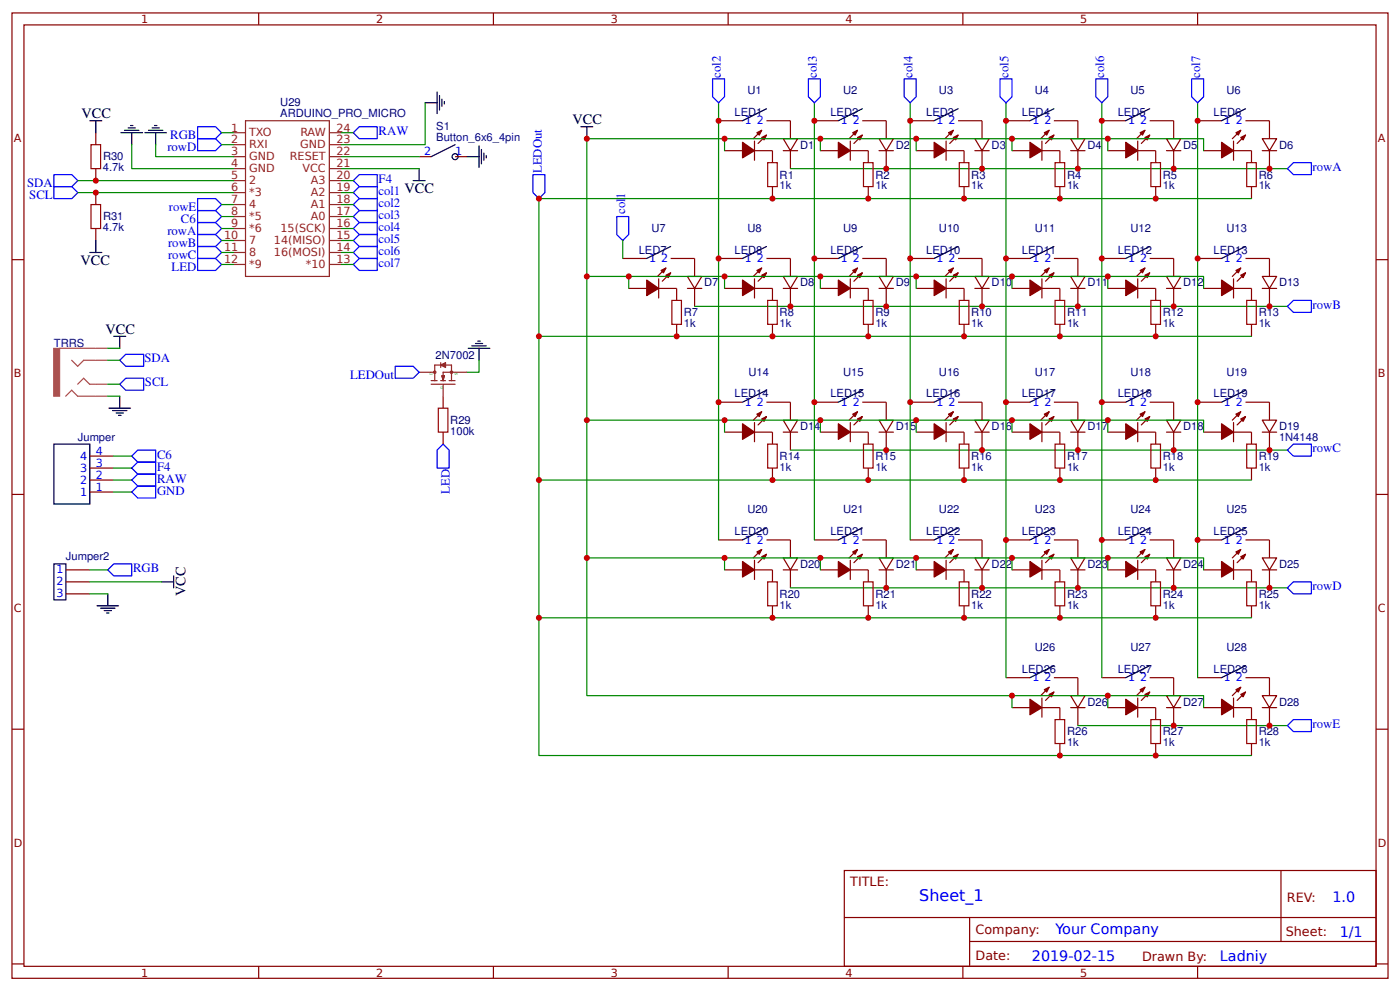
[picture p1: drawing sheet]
<svg xmlns="http://www.w3.org/2000/svg" width="309mm" height="219mm" viewBox="0 0 309 219" stroke-linecap="round" stroke-linejoin="round" font-family="sans-serif">
<g fill="none" stroke="#800" stroke-width=".26">
<path d="M2.6 2.9h304.1v213.2h-304.1zM5.3 5.5h298.7v208h-298.7zM57.1 2.9v2.6M109 2.9v2.6M160.9 2.9v2.6M212.7 2.9v2.6M264.6 2.9v2.6M21.2 29.3v2.7M21.2 37.3v2.6M92.6 34.6h2.6M100.5 34.6h2.7M158.7 26.7h5.3"/>
<path d="M160.1 33.3h3.9M166.7 33.3h4v2.6M166.7 31.2v4.2M168.3 28.8l-1.9 1.8M169.3 26.7h5.3v3.9M169.3 29.8l-1.8 1.9M173 30.6h3.2l-1.6 2.7zM173 33.3h3.2M174.6 33.3v4M179.9 26.7h5.3M181.2 33.3h4M187.9 33.3h3.9v2.6"/>
<path d="M187.9 31.2v4.2M189.4 28.8l-1.8 1.8M190.5 26.7h5.3v3.9M190.5 29.8l-1.9 1.9M194.2 30.6h3.2l-1.6 2.7zM194.2 33.3h3.2M195.8 33.3v4M201.1 26.7h5.3M202.4 33.3h4M209 33.3h4v2.6M209 31.2v4.2M210.6 28.8l-1.8 1.8"/>
<path d="M211.7 26.7h5.3v3.9M211.7 29.8l-1.9 1.9M215.4 30.6h3.1l-1.5 2.7zM215.4 33.3h3.1M217 33.3v4M222.2 26.7h5.3M223.6 33.3h3.9M230.2 33.3h4v2.6M230.2 31.2v4.2M231.8 28.8l-1.9 1.8M232.8 26.7h5.3v3.9M232.8 29.8l-1.8 1.9"/>
<path d="M236.5 30.6h3.2l-1.6 2.7zM236.5 33.3h3.2M238.1 33.3v4M243.4 26.7h5.3M244.7 33.3h4M251.4 33.3h3.9v2.6M251.4 31.2v4.2M252.9 28.8l-1.8 1.8M254 26.7h5.3v3.9M254 29.8l-1.9 1.9M257.7 30.6h3.2l-1.6 2.7zM257.7 33.3h3.2"/>
<path d="M259.3 33.3v4M264.6 26.7h5.3M265.9 33.3h4M272.5 33.3h4v2.6M272.5 31.2v4.2M274.1 28.8l-1.8 1.8M275.2 26.7h5.3v3.9M275.2 29.8l-1.9 1.9M278.9 30.6h3.1l-1.5 2.7zM278.9 33.3h3.1M280.5 33.3v4M2.6 57.4h2.7"/>
<path d="M21.2 42.5v2.7M21.2 50.5v2.6M137.6 57.1h5.3M147.1 59.2l-1.8 1.9M148.2 57.1h5.3v4M158.7 57.1h5.3M168.3 59.2l-1.9 1.9M169.3 57.1h5.3v4M170.7 41.2v2.7M179.9 57.1h5.3M189.4 59.2l-1.8 1.9M190.5 57.1h5.3v4"/>
<path d="M191.8 41.2v2.7M201.1 57.1h5.3M210.6 59.2l-1.8 1.9M211.7 57.1h5.3v4M213 41.2v2.7M222.2 57.1h5.3M231.8 59.2l-1.9 1.9M232.8 57.1h5.3v4M234.2 41.2v2.7M243.4 57.1h5.3M252.9 59.2l-1.8 1.9M254 57.1h5.3v4"/>
<path d="M255.3 41.2v2.7M264.6 57.1h5.3M274.1 59.2l-1.8 1.9M275.2 57.1h5.3v4M276.5 41.2v2.7M304 57.4h2.7M138.9 63.7h4M145.5 63.7h4v2.7M145.5 61.6v4.2M148.2 60.3l-1.9 1.8M149.5 71.6v2.7M151.9 61.1h3.1l-1.5 2.6z"/>
<path d="M151.9 63.7h3.1M153.5 63.7v4M160.1 63.7h3.9M166.7 63.7h4v2.7M166.7 61.6v4.2M169.3 60.3l-1.8 1.8M170.7 71.6v2.7M173 61.1h3.2l-1.6 2.6zM173 63.7h3.2M174.6 63.7v4M181.2 63.7h4M187.9 63.7h3.9v2.7"/>
<path d="M187.9 61.6v4.2M190.5 60.3l-1.9 1.8M191.8 71.6v2.7M194.2 61.1h3.2l-1.6 2.6zM194.2 63.7h3.2M195.8 63.7v4M202.4 63.7h4M209 63.7h4v2.7M209 61.6v4.2M211.7 60.3l-1.9 1.8M213 71.6v2.7M215.4 61.1h3.1l-1.5 2.6z"/>
<path d="M215.4 63.7h3.1M217 63.7v4M223.6 63.7h3.9M230.2 63.7h4v2.7M230.2 61.6v4.2M232.8 60.3l-1.8 1.8M234.2 71.6v2.7M236.5 61.1h3.2l-1.6 2.6zM236.5 63.7h3.2M238.1 63.7v4M244.7 63.7h4M251.4 63.7h3.9v2.7"/>
<path d="M251.4 61.6v4.2M254 60.3l-1.9 1.8M255.3 71.6v2.7M257.7 61.1h3.2l-1.6 2.6zM257.7 63.7h3.2M259.3 63.7v4M265.9 63.7h4M272.5 63.7h4v2.7M272.5 61.6v4.2M275.2 60.3l-1.9 1.8M276.5 71.6v2.7M278.9 61.1h3.1l-1.5 2.6z"/>
<path d="M278.9 63.7h3.1M280.5 63.7v4M97.9 87.5v2.7M97.9 95.5v2.6M158.7 88.8h5.3M160.1 95.5h3.9M166.7 95.5h4v2.6M166.7 93.3v4.3M168.3 91l-1.9 1.8M169.3 88.8h5.3v4M169.3 92l-1.8 1.9M173 92.8h3.2l-1.6 2.7z"/>
<path d="M173 95.5h3.2M174.6 95.5v3.9M179.9 88.8h5.3M181.2 95.5h4M187.9 95.5h3.9v2.6M187.9 93.3v4.3M189.4 91l-1.8 1.8M190.5 88.8h5.3v4M190.5 92l-1.9 1.9M194.2 92.8h3.2l-1.6 2.7zM194.2 95.5h3.2M195.8 95.5v3.9"/>
<path d="M201.1 88.8h5.3M202.4 95.5h4M209 95.5h4v2.6M209 93.3v4.3M210.6 91l-1.8 1.8M211.7 88.8h5.3v4M211.7 92l-1.9 1.9M215.4 92.8h3.1l-1.5 2.7zM215.4 95.5h3.1M217 95.5v3.9M222.2 88.8h5.3M223.6 95.5h3.9"/>
<path d="M230.2 95.5h4v2.6M230.2 93.3v4.3M231.8 91l-1.9 1.8M232.8 88.8h5.3v4M232.8 92l-1.8 1.9M236.5 92.8h3.2l-1.6 2.7zM236.5 95.5h3.2M238.1 95.5v3.9M243.4 88.8h5.3M244.7 95.5h4M251.4 95.5h3.9v2.6M251.4 93.3v4.3"/>
<path d="M252.9 91l-1.8 1.8M254 88.8h5.3v4M254 92l-1.9 1.9M257.7 92.8h3.2l-1.6 2.7zM257.7 95.5h3.2M259.3 95.5v3.9M264.6 88.8h5.3M265.9 95.5h4M272.5 95.5h4v2.6M272.5 93.3v4.3M274.1 91l-1.8 1.8M275.2 88.8h5.3v4"/>
<path d="M275.2 92l-1.9 1.9M278.9 92.8h3.1l-1.5 2.7zM278.9 95.5h3.1M280.5 95.5v3.9M2.6 109.2h2.7M19.8 108.7h5.3M19.8 106h5.3M19.8 103.4h5.3M19.8 100.8h5.3M158.7 119.3h5.3M169.3 119.3h5.3v3.9M170.7 103.4v2.6"/>
<path d="M179.9 119.3h5.3M190.5 119.3h5.3v3.9M191.8 103.4v2.6M201.1 119.3h5.3M211.7 119.3h5.3v3.9M213 103.4v2.6M222.2 119.3h5.3M232.8 119.3h5.3v3.9M234.2 103.4v2.6M243.4 119.3h5.3M254 119.3h5.3v3.9M255.3 103.4v2.6"/>
<path d="M264.6 119.3h5.3M275.2 119.3h5.3v3.9M276.5 103.4v2.6M304 109.2h2.7M14.6 125.9h5.2M14.6 128.5h5.2M14.6 131.2h5.2M160.1 125.9h3.9M166.7 125.9h4v2.6M166.7 123.8v4.2M168.3 121.4l-1.9 1.8M169.3 122.4l-1.8 1.9"/>
<path d="M170.7 133.8v2.7M173 123.2h3.2l-1.6 2.7zM173 125.9h3.2M174.6 125.9v4M181.2 125.9h4M187.9 125.9h3.9v2.6M187.9 123.8v4.2M189.4 121.4l-1.8 1.8M190.5 122.4l-1.9 1.9M191.8 133.8v2.7M194.2 123.2h3.2l-1.6 2.7zM194.2 125.9h3.2"/>
<path d="M195.8 125.9v4M202.4 125.9h4M209 125.9h4v2.6M209 123.8v4.2M210.6 121.4l-1.8 1.8M211.7 122.4l-1.9 1.9M213 133.8v2.7M215.4 123.2h3.1l-1.5 2.7zM215.4 125.9h3.1M217 125.9v4M223.6 125.9h3.9M230.2 125.9h4v2.6"/>
<path d="M230.2 123.8v4.2M231.8 121.4l-1.9 1.8M232.8 122.4l-1.8 1.9M234.2 133.8v2.7M236.5 123.2h3.2l-1.6 2.7zM236.5 125.9h3.2M238.1 125.9v4M244.7 125.9h4M251.4 125.9h3.9v2.6M251.4 123.8v4.2M252.9 121.4l-1.8 1.8M254 122.4l-1.9 1.9"/>
<path d="M255.3 133.8v2.7M257.7 123.2h3.2l-1.6 2.7zM257.7 125.9h3.2M259.3 125.9v4M265.9 125.9h4M272.5 125.9h4v2.6M272.5 123.8v4.2M274.1 121.4l-1.8 1.8M275.2 122.4l-1.9 1.9M276.5 133.8v2.7M278.9 123.2h3.1l-1.5 2.7zM278.9 125.9h3.1"/>
<path d="M280.5 125.9v4M222.2 149.7h5.3M223.6 156.3h3.9M230.2 156.3h4v2.7M230.2 154.2v4.2M231.8 151.8l-1.9 1.9M232.8 149.7h5.3v4M232.8 152.9l-1.8 1.8M236.5 153.7h3.2l-1.6 2.6zM236.5 156.3h3.2M238.1 156.3v4M243.4 149.7h5.3"/>
<path d="M244.7 156.3h4M251.4 156.3h3.9v2.7M251.4 154.2v4.2M252.9 151.8l-1.8 1.9M254 149.7h5.3v4M254 152.9l-1.9 1.8M257.7 153.7h3.2l-1.6 2.6zM257.7 156.3h3.2M259.3 156.3v4M264.6 149.7h5.3M265.9 156.3h4M272.5 156.3h4v2.7"/>
<path d="M272.5 154.2v4.2M274.1 151.8l-1.8 1.9M275.2 149.7h5.3v4M275.2 152.9l-1.9 1.8M278.9 153.7h3.1l-1.5 2.6zM278.9 156.3h3.1M280.5 156.3v4M2.6 161.1h2.7M234.2 164.3v2.6M255.3 164.3v2.6M276.5 164.3v2.6M304 161.1h2.7"/>
<path d="M186.5 192.3h117.5v21.2h-117.5zM283 192.3v15.7M2.6 212.9h2.7M57.1 213.5v2.6M109 213.5v2.6M160.9 213.5v2.6M186.6 202.7h117.3M212.7 213.5v2.6M214.2 208h89.7M214.2 202.7v10.6M264.6 213.5v2.6M304 212.9h2.7"/>
</g>
<g fill="none" stroke="#000" stroke-width=".26">
<path d="M19.8 26.7h2.7M21.2 26.7v2.6M26.7 29.3h4.8M27.5 28.8h3.2M28.3 28.3h1.6M28.8 27.7h.6M29.1 29.3v2.7M32 29.3h4.8M32.8 28.8h3.2M33.6 28.3h1.6M34.1 27.7h.6M34.4 29.3v2.7"/>
<path d="M91.3 39.9h2.6M92.6 37.3v2.6M93.9 22.7h2.7M96.6 20.3v4.8M97.1 21.1v3.2M97.6 21.9v1.6M98.2 22.4v.6M100.5 32l-5.3 2.6M103.2 34.6h2.6M105.8 32.2v4.8M106.4 33v3.2M106.9 33.8v1.6"/>
<path d="M107.4 34.3v.6M128.3 28h2.7M129.6 28v2.6M169.3 24l-5.3 2.7M190.5 24l-5.3 2.7M211.7 24l-5.3 2.7M232.8 24l-5.3 2.7M254 24l-5.3 2.7M275.2 24l-5.3 2.7M19.8 55.8h2.7M21.2 53.1v2.7M148.2 54.5l-5.3 2.6"/>
<path d="M169.3 54.5l-5.3 2.6M190.5 54.5l-5.3 2.6M211.7 54.5l-5.3 2.6M232.8 54.5l-5.3 2.6M254 54.5l-5.3 2.6M275.2 54.5l-5.3 2.6M25.1 74.3h2.7M26.5 74.3v2.6M103.5 76.9h4.7M104.2 76.4h3.2M105 75.9h1.6M105.6 75.4h.5"/>
<path d="M105.8 76.9v2.7M11.9 98.1h7.9v13.2h-7.9zM24.1 90.2h4.7M24.9 90.7h3.1M25.7 91.2h1.6M26.2 91.8h.5M26.5 87.5v2.7M169.3 86.2l-5.3 2.6M190.5 86.2l-5.3 2.6M211.7 86.2l-5.3 2.6M232.8 86.2l-5.3 2.6M254 86.2l-5.3 2.6"/>
<path d="M275.2 86.2l-5.3 2.6M169.3 116.6l-5.3 2.7M190.5 116.6l-5.3 2.7M211.7 116.6l-5.3 2.7M232.8 116.6l-5.3 2.7M254 116.6l-5.3 2.7M275.2 116.6l-5.3 2.7M11.9 124.6h2.7v7.9h-2.7zM21.4 133.8h4.8M22.2 134.4h3.2M23 134.9h1.6M23.5 135.4h.6"/>
<path d="M23.8 131.2v2.6M35.7 128.5h2.7M38.4 127.2v2.7M232.8 147.1l-5.3 2.6M254 147.1l-5.3 2.6M275.2 147.1l-5.3 2.6"/>
<circle cx="100.5" cy="34.6" r=".66"/>
</g>
<g fill="none" stroke="#080" stroke-width=".26">
<path d="M17.2 39.9h34.4M29.1 32v5.3h22.5M34.4 32v2.6h17.2M48.9 32h2.7M48.9 29.3h2.7M75.4 37.3h17.2M75.4 34.6h17.2M75.4 39.9h2.7M75.4 29.3h2.7M93.9 22.7v9.3h-18.5M158.7 22.7v96.6M160.1 33.3v-2.7h21.1v2.7"/>
<path d="M160.1 30.6h-30.5v30.5h9.3M174.6 37.3h109.8M179.9 22.7v96.6M181.2 30.6h21.2v2.7M201.1 22.7v96.6M202.4 30.6h21.2v2.7M222.2 22.7v127M223.6 30.6h21.1v2.7M243.4 22.7v127M244.7 30.6h21.2v2.7M264.6 22.7v127M17.2 42.5h34.4"/>
<path d="M48.9 45.2h2.7M48.9 47.8h2.7M48.9 50.5h2.7M48.9 53.1h2.7M48.9 55.8h2.7M48.9 58.4h2.7M75.4 42.5h2.7M75.4 45.2h2.7M75.4 47.8h2.7M75.4 50.5h2.7M75.4 53.1h2.7M75.4 55.8h2.7"/>
<path d="M75.4 58.4h2.7M137.6 53.1v4M276.5 43.9h-157.4v30.4h157.4M23.8 79.6h2.7M23.8 76.9h2.7M105.8 79.6v2.6h-2.6M119.1 74.3v31.7h157.4M129.6 61.1v31.7h30.5M138.9 63.7v-2.6h21.2v2.6M153.5 67.7h130.9M160.1 61.1h21.1v2.6M181.2 61.1h21.2v2.6"/>
<path d="M202.4 61.1h21.2v2.6M223.6 61.1h21.1v2.6M244.7 61.1h21.2v2.6M23.8 84.9h2.7M23.8 87.5h2.7M129.6 92.8v30.4h30.5M160.1 95.5v-2.7h21.1v2.7M174.6 99.4h109.8M181.2 92.8h21.2v2.7M202.4 92.8h21.2v2.7M223.6 92.8h21.1v2.7M244.7 92.8h21.2v2.7"/>
<path d="M25.1 100.8h4M25.1 103.4h4M25.1 106h4M25.1 108.7h4M119.1 106v30.5h157.4M19.8 125.9h4M19.8 128.5h15.9M19.8 131.2h4M119.1 136.5v30.4h157.4M129.6 123.2v30.5h94M160.1 125.9v-2.7h21.1v2.7M174.6 129.9h109.8"/>
<path d="M181.2 123.2h21.2v2.7M202.4 123.2h21.2v2.7M223.6 123.2h21.1v2.7M244.7 123.2h21.2v2.7M223.6 156.3v-2.6h21.1v2.6M244.7 153.7h21.2v2.6M238.1 160.3h46.3"/>
</g>
<g fill="#800" stroke="#800" stroke-width=".26">
<path d="M168.3 30.4l1-.6-.5 1.1z"/>
<path d="M167.2 29.3l1.1-.5-.6 1z"/>
<path d="M164 31.4l2.7 1.9-2.7 1.6z"/>
<path d="M189.4 30.4l1.1-.6-.5 1.1z"/>
<path d="M188.4 29.3l1-.5-.5 1z"/>
<path d="M185.2 31.4l2.7 1.9-2.7 1.6z"/>
<path d="M210.6 30.4l1.1-.6-.6 1.1z"/>
<path d="M209.5 29.3l1.1-.5-.5 1z"/>
<path d="M206.4 31.4l2.6 1.9-2.6 1.6z"/>
<path d="M231.8 30.4l1-.6-.5 1.1z"/>
<path d="M230.7 29.3l1.1-.5-.6 1z"/>
<path d="M227.5 31.4l2.7 1.9-2.7 1.6z"/>
<path d="M252.9 30.4l1.1-.6-.5 1.1z"/>
<path d="M251.9 29.3l1-.5-.5 1z"/>
<path d="M248.7 31.4l2.7 1.9-2.7 1.6z"/>
<path d="M274.1 30.4l1.1-.6-.6 1.1z"/>
<path d="M273 29.3l1.1-.5-.5 1z"/>
<path d="M269.9 31.4l2.6 1.9-2.6 1.6z"/>
<path d="M147.1 60.8l1.1-.5-.6 1z"/>
<path d="M146 59.7l1.1-.5-.5 1.1z"/>
<path d="M142.9 61.9l2.6 1.8-2.6 1.6z"/>
<path d="M168.3 60.8l1-.5-.5 1z"/>
<path d="M167.2 59.7l1.1-.5-.6 1.1z"/>
<path d="M164 61.9l2.7 1.8-2.7 1.6z"/>
<path d="M189.4 60.8l1.1-.5-.5 1z"/>
<path d="M188.4 59.7l1-.5-.5 1.1z"/>
<path d="M185.2 61.9l2.7 1.8-2.7 1.6z"/>
<path d="M210.6 60.8l1.1-.5-.6 1z"/>
<path d="M209.5 59.7l1.1-.5-.5 1.1z"/>
<path d="M206.4 61.9l2.6 1.8-2.6 1.6z"/>
<path d="M231.8 60.8l1-.5-.5 1z"/>
<path d="M230.7 59.7l1.1-.5-.6 1.1z"/>
<path d="M227.5 61.9l2.7 1.8-2.7 1.6z"/>
<path d="M252.9 60.8l1.1-.5-.5 1z"/>
<path d="M251.9 59.7l1-.5-.5 1.1z"/>
<path d="M248.7 61.9l2.7 1.8-2.7 1.6z"/>
<path d="M274.1 60.8l1.1-.5-.6 1z"/>
<path d="M273 59.7l1.1-.5-.5 1.1z"/>
<path d="M269.9 61.9l2.6 1.8-2.6 1.6z"/>
<path d="M168.3 92.6l1-.6-.5 1.1z"/>
<path d="M167.2 91.5l1.1-.5-.6 1z"/>
<path d="M164 93.6l2.7 1.9-2.7 1.5z"/>
<path d="M189.4 92.6l1.1-.6-.5 1.1z"/>
<path d="M188.4 91.5l1-.5-.5 1z"/>
<path d="M185.2 93.6l2.7 1.9-2.7 1.5z"/>
<path d="M210.6 92.6l1.1-.6-.6 1.1z"/>
<path d="M209.5 91.5l1.1-.5-.5 1z"/>
<path d="M206.4 93.6l2.6 1.9-2.6 1.5z"/>
<path d="M231.8 92.6l1-.6-.5 1.1z"/>
<path d="M230.7 91.5l1.1-.5-.6 1z"/>
<path d="M227.5 93.6l2.7 1.9-2.7 1.5z"/>
<path d="M252.9 92.6l1.1-.6-.5 1.1z"/>
<path d="M251.9 91.5l1-.5-.5 1z"/>
<path d="M248.7 93.6l2.7 1.9-2.7 1.5z"/>
<path d="M274.1 92.6l1.1-.6-.6 1.1z"/>
<path d="M273 91.5l1.1-.5-.5 1z"/>
<path d="M269.9 93.6l2.6 1.9-2.6 1.5z"/>
<path d="M168.3 123l1-.6-.5 1.1z"/>
<path d="M167.2 121.9l1.1-.5-.6 1z"/>
<path d="M164 124l2.7 1.9-2.7 1.6z"/>
<path d="M189.4 123l1.1-.6-.5 1.1z"/>
<path d="M188.4 121.9l1-.5-.5 1z"/>
<path d="M185.2 124l2.7 1.9-2.7 1.6z"/>
<path d="M210.6 123l1.1-.6-.6 1.1z"/>
<path d="M209.5 121.9l1.1-.5-.5 1z"/>
<path d="M206.4 124l2.6 1.9-2.6 1.6z"/>
<path d="M231.8 123l1-.6-.5 1.1z"/>
<path d="M230.7 121.9l1.1-.5-.6 1z"/>
<path d="M227.5 124l2.7 1.9-2.7 1.6z"/>
<path d="M252.9 123l1.1-.6-.5 1.1z"/>
<path d="M251.9 121.9l1-.5-.5 1z"/>
<path d="M248.7 124l2.7 1.9-2.7 1.6z"/>
<path d="M274.1 123l1.1-.6-.6 1.1z"/>
<path d="M273 121.9l1.1-.5-.5 1z"/>
<path d="M269.9 124l2.6 1.9-2.6 1.6z"/>
<path d="M231.8 153.4l1-.5-.5 1z"/>
<path d="M230.7 152.3l1.1-.5-.6 1.1z"/>
<path d="M227.5 154.5l2.7 1.8-2.7 1.6z"/>
<path d="M252.9 153.4l1.1-.5-.5 1z"/>
<path d="M251.9 152.3l1-.5-.5 1.1z"/>
<path d="M248.7 154.5l2.7 1.8-2.7 1.6z"/>
<path d="M274.1 153.4l1.1-.5-.6 1z"/>
<path d="M273 152.3l1.1-.5-.5 1.1z"/>
<path d="M269.9 154.5l2.6 1.8-2.6 1.6z"/>
</g>
<g fill="none" stroke="#a00000" stroke-width=".26">
<path d="M20.1 32h2.1v5.3h-2.1zM169.6 35.9h2.1v5.3h-2.1zM190.8 35.9h2.1v5.3h-2.1zM211.9 35.9h2.1v5.3h-2.1zM233.1 35.9h2.1v5.3h-2.1zM254.3 35.9h2.1v5.3h-2.1zM275.4 35.9h2.1v5.3h-2.1zM20.1 45.2h2.1v5.3h-2.1zM148.4 66.4h2.1v5.2h-2.1zM169.6 66.4h2.1v5.2h-2.1zM190.8 66.4h2.1v5.2h-2.1zM211.9 66.4h2.1v5.2h-2.1z"/>
<path d="M233.1 66.4h2.1v5.2h-2.1zM254.3 66.4h2.1v5.2h-2.1zM275.4 66.4h2.1v5.2h-2.1zM96.8 90.2h2.2v5.3h-2.2zM169.6 98.1h2.1v5.3h-2.1zM190.8 98.1h2.1v5.3h-2.1zM211.9 98.1h2.1v5.3h-2.1zM233.1 98.1h2.1v5.3h-2.1zM254.3 98.1h2.1v5.3h-2.1zM275.4 98.1h2.1v5.3h-2.1zM169.6 128.5h2.1v5.3h-2.1zM190.8 128.5h2.1v5.3h-2.1z"/>
<path d="M211.9 128.5h2.1v5.3h-2.1zM233.1 128.5h2.1v5.3h-2.1zM254.3 128.5h2.1v5.3h-2.1zM275.4 128.5h2.1v5.3h-2.1zM233.1 159h2.1v5.3h-2.1zM254.3 159h2.1v5.3h-2.1zM275.4 159h2.1v5.3h-2.1z"/>
</g>
<g fill="none" stroke="#00f" stroke-width=".26">
<path d="M157.4 17.4h2.7v4l-1.4 1.3-1.3-1.3zM178.6 17.4h2.6v4l-1.3 1.3-1.3-1.3zM199.8 17.4h2.6v4l-1.3 1.3-1.3-1.3zM220.9 17.4h2.7v4l-1.4 1.3-1.3-1.3zM242.1 17.4h2.6v4l-1.3 1.3-1.3-1.3zM263.3 17.4h2.6v4l-1.3 1.3-1.3-1.3zM11.9 38.6h4l1.3 1.3-1.3 1.3h-4zM43.7 30.6h3.9l1.3 1.4-1.3 1.3h-3.9zM43.7 28h3.9l1.3 1.3-1.3 1.3h-3.9zM78.1 39.9l1.3-1.3h3.9v2.6h-3.9zM79.4 28h3.9v2.6h-3.9l-1.3-1.3zM117.7 38.6h2.7v3.9l-1.3 1.4-1.4-1.4z"/>
<path d="M284.4 37.3l1.4-1.4h3.9v2.7h-3.9zM11.9 41.2h4l1.3 1.3-1.3 1.4h-4zM43.7 57.1h3.9l1.3 1.3-1.3 1.3h-3.9zM43.7 54.5h3.9l1.3 1.3-1.3 1.3h-3.9zM43.7 51.8h3.9l1.3 1.3-1.3 1.4h-3.9zM43.7 49.2h3.9l1.3 1.3-1.3 1.3h-3.9zM43.7 43.9h3.9l1.3 1.3-1.3 1.3h-3.9zM43.7 46.5h3.9l1.3 1.3-1.3 1.4h-3.9zM78.1 53.1l1.3-1.3h3.9v2.7h-3.9zM79.4 57.1h3.9v2.6h-3.9l-1.3-1.3zM79.4 54.5h3.9v2.6h-3.9l-1.3-1.3zM79.4 49.2h3.9v2.6h-3.9l-1.3-1.3z"/>
<path d="M79.4 46.5h3.9v2.7h-3.9l-1.3-1.4zM79.4 43.9h3.9v2.6h-3.9l-1.3-1.3zM79.4 41.2h3.9v2.7h-3.9l-1.3-1.4zM136.3 47.8h2.6v4l-1.3 1.3-1.3-1.3zM26.5 79.6l1.3-1.3h3.9v2.6h-3.9zM284.4 67.7l1.4-1.3h3.9v2.6h-3.9zM26.5 84.9l1.3-1.3h3.9v2.6h-3.9zM87.3 80.9h4l1.3 1.3-1.3 1.4h-4zM97.9 98.1l1.3 1.3v4h-2.6v-4zM284.4 99.4l1.4-1.3h3.9v2.7h-3.9zM29.1 100.8l1.3-1.4h4v2.7h-4zM29.1 103.4l1.3-1.3h4v2.6h-4z"/>
<path d="M29.1 106l1.3-1.3h4v2.7h-4zM29.1 108.7l1.3-1.3h4v2.6h-4zM23.8 125.9l1.3-1.3h4v2.6h-4zM284.4 129.9l1.4-1.4h3.9v2.7h-3.9zM284.4 160.3l1.4-1.3h3.9v2.6h-3.9z"/>
</g>
<g fill="none" stroke="#8d2323" stroke-width=".26">
<path d="M51.6 39.9h2.6M51.6 37.3h2.6M51.6 32h2.6M51.6 29.3h2.6M51.6 34.6h2.6M54.2 26.7h18.6v34.4h-18.6zM72.8 39.9h2.6M72.8 37.3h2.6M72.8 32h2.6M72.8 29.3h2.6M72.8 34.6h2.6M51.6 42.5h2.6"/>
<path d="M51.6 45.2h2.6M51.6 47.8h2.6M51.6 50.5h2.6M51.6 53.1h2.6M51.6 55.8h2.6M51.6 58.4h2.6M72.8 42.5h2.6M72.8 45.2h2.6M72.8 47.8h2.6M72.8 50.5h2.6M72.8 53.1h2.6M72.8 55.8h2.6"/>
<path d="M72.8 58.4h2.6M92.6 82.2h3.4M95.2 84.1h1.4M95.2 84.9h5.3M97.4 84.1h1M97.4 80.6l1-.5v1.1zM97.4 80.1v1.1M97.6 83l.3 1.1M97.6 83h.6M97.6 83l.3 .8 .3-.8M97.9 80.6h-1.9v3.5M97.9 84.9v2.6"/>
<path d="M97.9 80.6l.5 .3M97.9 80.6l.3 .3M98.2 80.6h1.5v3.5M98.2 83l-.3 1.1M98.2 83l-.3 .6M98.2 80.4l-.3 .2M98.4 80.4l-.5 .2M99.2 84.1h1.3M103.2 82.2h-5.3v1.9"/>
<circle cx="96" cy="82.2" r=".26"/>
<circle cx="99.7" cy="82.2" r=".26"/>
</g>
<path d="M13.2 76.9h7.9M15.8 79.6l1.4 1.3 1.3-1.3h2.6M21.2 79.6h2.6M21.2 76.9h2.6M14.5 87.5l1.3-1.3 1.4 1.3h3.9M17.2 84.9l1.3-1.3 1.3 1.3h1.3M21.2 87.5h2.6M21.2 84.9h2.6" fill="none" stroke="#a54b4b" stroke-width=".26"/>
<path d="M11.9 76.9h1.3v10.6h-1.3z" fill="#a54b4b" stroke="#a54b4b" stroke-width=".22"/>
<g fill="#c00">
<circle cx="21.2" cy="39.9" r=".66"/>
<circle cx="264.6" cy="26.7" r=".66"/>
<circle cx="243.4" cy="26.7" r=".66"/>
<circle cx="222.2" cy="26.7" r=".66"/>
<circle cx="201.1" cy="26.7" r=".66"/>
<circle cx="179.9" cy="26.7" r=".66"/>
<circle cx="158.7" cy="26.7" r=".66"/>
<circle cx="234.2" cy="166.9" r=".66"/>
<circle cx="119.1" cy="136.5" r=".66"/>
<circle cx="170.7" cy="136.5" r=".66"/>
<circle cx="119.1" cy="106" r=".66"/>
<circle cx="170.7" cy="106" r=".66"/>
<circle cx="119.1" cy="74.3" r=".66"/>
<circle cx="119.1" cy="43.9" r=".66"/>
<circle cx="149.5" cy="74.3" r=".66"/>
<circle cx="170.7" cy="43.9" r=".66"/>
<circle cx="223.6" cy="153.7" r=".66"/>
<circle cx="129.6" cy="123.2" r=".66"/>
<circle cx="160.1" cy="92.8" r=".66"/>
<circle cx="129.6" cy="61.1" r=".66"/>
<circle cx="129.6" cy="30.6" r=".66"/>
<circle cx="138.9" cy="61.1" r=".66"/>
<circle cx="223.6" cy="123.2" r=".66"/>
<circle cx="181.2" cy="123.2" r=".66"/>
<circle cx="244.7" cy="92.8" r=".66"/>
<circle cx="202.4" cy="92.8" r=".66"/>
<circle cx="223.6" cy="61.1" r=".66"/>
<circle cx="181.2" cy="61.1" r=".66"/>
<circle cx="223.6" cy="30.6" r=".66"/>
<circle cx="181.2" cy="30.6" r=".66"/>
<circle cx="255.3" cy="136.5" r=".66"/>
<circle cx="234.2" cy="136.5" r=".66"/>
<circle cx="213" cy="136.5" r=".66"/>
<circle cx="191.8" cy="136.5" r=".66"/>
<circle cx="255.3" cy="74.3" r=".66"/>
<circle cx="234.2" cy="74.3" r=".66"/>
<circle cx="213" cy="74.3" r=".66"/>
<circle cx="191.8" cy="74.3" r=".66"/>
<circle cx="170.7" cy="74.3" r=".66"/>
<circle cx="264.6" cy="119.3" r=".66"/>
<circle cx="264.6" cy="88.8" r=".66"/>
<circle cx="264.6" cy="57.1" r=".66"/>
<circle cx="222.2" cy="119.3" r=".66"/>
<circle cx="222.2" cy="88.8" r=".66"/>
<circle cx="222.2" cy="57.1" r=".66"/>
<circle cx="179.9" cy="88.8" r=".66"/>
<circle cx="179.9" cy="57.1" r=".66"/>
<circle cx="259.3" cy="160.3" r=".66"/>
<circle cx="259.3" cy="99.4" r=".66"/>
<circle cx="238.1" cy="99.4" r=".66"/>
<circle cx="217" cy="99.4" r=".66"/>
<circle cx="195.8" cy="99.4" r=".66"/>
<circle cx="259.3" cy="37.3" r=".66"/>
<circle cx="238.1" cy="37.3" r=".66"/>
<circle cx="217" cy="37.3" r=".66"/>
<circle cx="195.8" cy="37.3" r=".66"/>
<circle cx="174.6" cy="67.7" r=".66"/>
<circle cx="195.8" cy="67.7" r=".66"/>
<circle cx="217" cy="67.7" r=".66"/>
<circle cx="238.1" cy="67.7" r=".66"/>
<circle cx="259.3" cy="67.7" r=".66"/>
<circle cx="195.8" cy="129.9" r=".66"/>
<circle cx="217" cy="129.9" r=".66"/>
<circle cx="238.1" cy="129.9" r=".66"/>
<circle cx="259.3" cy="129.9" r=".66"/>
<circle cx="158.7" cy="57.1" r=".66"/>
<circle cx="158.7" cy="88.8" r=".66"/>
<circle cx="201.1" cy="57.1" r=".66"/>
<circle cx="201.1" cy="88.8" r=".66"/>
<circle cx="243.4" cy="57.1" r=".66"/>
<circle cx="243.4" cy="88.8" r=".66"/>
<circle cx="243.4" cy="119.3" r=".66"/>
<circle cx="191.8" cy="43.9" r=".66"/>
<circle cx="213" cy="43.9" r=".66"/>
<circle cx="234.2" cy="43.9" r=".66"/>
<circle cx="255.3" cy="43.9" r=".66"/>
<circle cx="191.8" cy="106" r=".66"/>
<circle cx="213" cy="106" r=".66"/>
<circle cx="234.2" cy="106" r=".66"/>
<circle cx="255.3" cy="106" r=".66"/>
<circle cx="255.3" cy="166.9" r=".66"/>
<circle cx="202.4" cy="30.6" r=".66"/>
<circle cx="244.7" cy="30.6" r=".66"/>
<circle cx="160.1" cy="61.1" r=".66"/>
<circle cx="202.4" cy="61.1" r=".66"/>
<circle cx="244.7" cy="61.1" r=".66"/>
<circle cx="181.2" cy="92.8" r=".66"/>
<circle cx="223.6" cy="92.8" r=".66"/>
<circle cx="202.4" cy="123.2" r=".66"/>
<circle cx="244.7" cy="123.2" r=".66"/>
<circle cx="244.7" cy="153.7" r=".66"/>
<circle cx="160.1" cy="30.6" r=".66"/>
<circle cx="129.6" cy="92.8" r=".66"/>
<circle cx="160.1" cy="123.2" r=".66"/>
<circle cx="280.5" cy="160.3" r=".66"/>
<circle cx="280.5" cy="129.9" r=".66"/>
<circle cx="280.5" cy="99.4" r=".66"/>
<circle cx="280.5" cy="67.7" r=".66"/>
<circle cx="280.5" cy="37.3" r=".66"/>
<circle cx="21.2" cy="42.5" r=".66"/>
</g>
<text font-size="3.5" fill="#00f" x="203.1" y="199.1">Sheet_1</text>
<g font-size="3.2">
<text x="18" y="26.1">VCC</text>
<text x="126.5" y="27.5">VCC</text>
<text x="17.8" y="58.5">VCC</text>
<text x="23.3" y="73.8">VCC</text>
<text x="41" y="131.8" transform="rotate(-90 41 131.8)">VCC</text>
</g>
<g font-size="3.2" fill="#00f">
<text x="294.4" y="199.2">1.0</text>
<text x="233.2" y="206.4">Your Company</text>
<text x="296" y="207">1/1</text>
<text x="228" y="212.3">2019-02-15</text>
<text x="269.5" y="212.2">Ladniy</text>
</g>
<g font-size="2.8" fill="#00f">
<text x="159.3" y="17.2" transform="rotate(-90 159.3 17.2)">col2</text>
<text x="180.4" y="17.2" transform="rotate(-90 180.4 17.2)">col3</text>
<text x="201.6" y="17.2" transform="rotate(-90 201.6 17.2)">col4</text>
<text x="222.8" y="17.2" transform="rotate(-90 222.8 17.2)">col5</text>
<text x="243.9" y="17.2" transform="rotate(-90 243.9 17.2)">col6</text>
<text x="265.1" y="17.2" transform="rotate(-90 265.1 17.2)">col7</text>
<text x="83.6" y="29.9">RAW</text>
<text x="37" y="33.3">rowD</text>
<text x="37.6" y="30.7">RGB</text>
<text x="6" y="41.3">SDA</text>
<text x="83.6" y="40.5">F4</text>
<text x="119.7" y="38.3" transform="rotate(-90 119.7 38.3)">LEDOut</text>
<text x="290" y="37.8">rowA</text>
<text x="6.5" y="43.9">SCL</text>
<text x="37.3" y="46.6">rowE</text>
<text x="83.6" y="45.7">col2</text>
<text x="83.6" y="43.1">col1 VCC</text>
<text x="138.1" y="47.3" transform="rotate(-90 138.1 47.3)">col1</text>
<text x="37" y="51.9">rowA</text>
<text x="40" y="49.2">C6</text>
<text x="83.6" y="53.6">col5</text>
<text x="83.6" y="51">col4</text>
<text x="83.6" y="48.4">col3</text>
<text x="37.1" y="57.1">rowC</text>
<text x="37.1" y="54.5">rowB</text>
<text x="37.9" y="59.8">LED</text>
<text x="83.6" y="56.3">col6</text>
<text x="83.6" y="58.9">col7</text>
<text x="290" y="68.2">rowB</text>
<text x="31.9" y="80.1">SDA</text>
<text x="77.4" y="83.6">LEDOut</text>
<text x="32" y="85.4">SCL</text>
<text x="34.7" y="101.3">C6</text>
<text x="290" y="100">rowC</text>
<text x="34.7" y="104">F4</text>
<text x="34.7" y="106.6">RAW</text>
<text x="34.7" y="109.3">GND</text>
<text x="99.3" y="109.1" transform="rotate(-90 99.3 109.1)">LED</text>
<text x="29.4" y="126.5">RGB</text>
<text x="290" y="130.4">rowD</text>
<text x="290" y="160.8">rowE</text>
</g>
<g font-size="2.8" fill="#800">
<text x="187.9" y="195.7">TITLE:</text>
<text x="284.3" y="199.2">REV:</text>
<text x="215.5" y="206.4">Company:</text>
<text x="284.1" y="206.9">Sheet:</text>
<text x="215.5" y="212.1">Date:</text>
<text x="252.3" y="212.2">Drawn By:</text>
</g>
<g font-size="2.5" fill="#800">
<text x="31.2" y="5.1">1</text>
<text x="83.1" y="5.1">2</text>
<text x="134.9" y="5.1">3</text>
<text x="186.8" y="5.1">4</text>
<text x="238.7" y="5.1">5</text>
<text x="3" y="31.4">A</text>
<text x="304.4" y="31.4">A</text>
<text x="3" y="83.3">B</text>
<text x="304.4" y="83.3">B</text>
<text x="3" y="135.1">C</text>
<text x="304.4" y="135.1">C</text>
<text x="3" y="187">D</text>
<text x="304.4" y="187">D</text>
<text x="31.2" y="215.7">1</text>
<text x="83.1" y="215.7">2</text>
<text x="134.9" y="215.7">3</text>
<text x="186.8" y="215.7">4</text>
<text x="238.7" y="215.7">5</text>
</g>
<g font-size="2.5" fill="#000080">
<text x="61.9" y="23.5">U29</text>
<text x="165.1" y="20.8">U1</text>
<text x="186.3" y="20.8">U2</text>
<text x="207.4" y="20.8">U3</text>
<text x="228.6" y="20.8">U4</text>
<text x="249.8" y="20.8">U5</text>
<text x="270.9" y="20.8">U6</text>
<text x="61.9" y="25.9">ARDUINO_PRO_MICRO</text>
<text x="96.4" y="28.7">S1</text>
<text x="162.3" y="25.6">LED1</text>
<text x="183.4" y="25.6">LED2</text>
<text x="204.6" y="25.6">LED3</text>
<text x="225.8" y="25.6">LED4</text>
<text x="246.9" y="25.6">LED5</text>
<text x="268.1" y="25.6">LED6</text>
<text x="22.8" y="35.4">R30</text>
<text x="96.4" y="31.2">Button_6x6_4pin</text>
<text x="176.7" y="32.8">D1</text>
<text x="197.9" y="32.8">D2</text>
<text x="219.1" y="32.8">D3</text>
<text x="240.2" y="32.8">D4</text>
<text x="261.4" y="32.8">D5</text>
<text x="282.6" y="32.8">D6</text>
<text x="22.8" y="37.8">4.7k</text>
<text x="172.2" y="41.8">1k</text>
<text x="172.2" y="39.4">R1</text>
<text x="193.4" y="41.8">1k</text>
<text x="193.4" y="39.4">R2</text>
<text x="214.6" y="41.8">1k</text>
<text x="214.6" y="39.4">R3</text>
<text x="235.7" y="41.8">1k</text>
<text x="235.7" y="39.4">R4</text>
<text x="256.9" y="41.8">1k</text>
<text x="256.9" y="39.4">R5</text>
<text x="278.1" y="41.8">1k</text>
<text x="278.1" y="39.4">R6</text>
<text x="22.8" y="51.1">4.7k</text>
<text x="22.8" y="48.7">R31</text>
<text x="143.9" y="51.3">U7</text>
<text x="165.1" y="51.3">U8</text>
<text x="186.3" y="51.3">U9</text>
<text x="207.4" y="51.3">U10</text>
<text x="228.6" y="51.3">U11</text>
<text x="249.8" y="51.3">U12</text>
<text x="270.9" y="51.3">U13</text>
<text x="141.1" y="56">LED7</text>
<text x="162.3" y="56">LED8</text>
<text x="183.4" y="56">LED9</text>
<text x="204.6" y="56">LED10</text>
<text x="225.8" y="56">LED11</text>
<text x="246.9" y="56">LED12</text>
<text x="268.1" y="56">LED13</text>
<text x="155.6" y="63.3">D7</text>
<text x="176.7" y="63.3">D8</text>
<text x="197.9" y="63.3">D9</text>
<text x="219.1" y="63.3">D10</text>
<text x="240.2" y="63.3">D11</text>
<text x="261.4" y="63.3">D12</text>
<text x="282.6" y="63.3">D13</text>
<text x="151.1" y="69.9">R7</text>
<text x="172.2" y="69.9">R8</text>
<text x="193.4" y="69.9">R9</text>
<text x="214.6" y="69.9">R10</text>
<text x="235.7" y="69.9">R11</text>
<text x="256.9" y="69.9">R12</text>
<text x="278.1" y="69.9">R13</text>
<text x="11.9" y="76.5">TRRS</text>
<text x="151.1" y="72.2">1k</text>
<text x="172.2" y="72.2">1k</text>
<text x="193.4" y="72.2">1k</text>
<text x="214.6" y="72.2">1k</text>
<text x="235.7" y="72.2">1k</text>
<text x="256.9" y="72.2">1k</text>
<text x="278.1" y="72.2">1k</text>
<text x="96.3" y="79.3">2N7002</text>
<text x="165.4" y="83.2">U14</text>
<text x="186.3" y="83">U15</text>
<text x="207.4" y="83">U16</text>
<text x="228.6" y="83">U17</text>
<text x="249.8" y="83">U18</text>
<text x="270.9" y="83">U19</text>
<text x="162.3" y="87.8">LED14</text>
<text x="183.4" y="87.8">LED15</text>
<text x="204.6" y="87.8">LED16</text>
<text x="225.8" y="87.8">LED17</text>
<text x="246.9" y="87.8">LED18</text>
<text x="268.1" y="87.8">LED19</text>
<text x="99.5" y="93.7">R29</text>
<text x="176.7" y="95">D14</text>
<text x="197.9" y="95">D15</text>
<text x="219.1" y="95">D16</text>
<text x="240.2" y="95">D17</text>
<text x="261.4" y="95">D18</text>
<text x="282.6" y="95">D19</text>
<text x="17.2" y="97.3">Jumper</text>
<text x="99.5" y="96">100k</text>
<text x="172.2" y="101.6">R14</text>
<text x="193.4" y="101.6">R15</text>
<text x="214.6" y="101.6">R16</text>
<text x="235.7" y="101.6">R17</text>
<text x="256.9" y="101.6">R18</text>
<text x="278.1" y="101.6">R19</text>
<text x="282.6" y="97.4">1N4148</text>
<text x="172.2" y="104">1k</text>
<text x="193.4" y="104">1k</text>
<text x="214.6" y="104">1k</text>
<text x="235.7" y="104">1k</text>
<text x="256.9" y="104">1k</text>
<text x="278.1" y="104">1k</text>
<text x="165.1" y="113.4">U20</text>
<text x="186.3" y="113.4">U21</text>
<text x="207.4" y="113.4">U22</text>
<text x="228.6" y="113.4">U23</text>
<text x="249.8" y="113.4">U24</text>
<text x="270.9" y="113.4">U25</text>
<text x="162.3" y="118.2">LED20</text>
<text x="183.4" y="118.2">LED21</text>
<text x="204.6" y="118.2">LED22</text>
<text x="225.8" y="118.2">LED23</text>
<text x="246.9" y="118.2">LED24</text>
<text x="268.1" y="118.2">LED25</text>
<text x="14.6" y="123.8">Jumper2</text>
<text x="176.7" y="125.4">D20</text>
<text x="197.9" y="125.4">D21</text>
<text x="219.1" y="125.4">D22</text>
<text x="240.2" y="125.4">D23</text>
<text x="261.4" y="125.4">D24</text>
<text x="282.6" y="125.4">D25</text>
<text x="172.2" y="134.4">1k</text>
<text x="172.2" y="132">R20</text>
<text x="193.4" y="134.4">1k</text>
<text x="193.4" y="132">R21</text>
<text x="214.6" y="134.4">1k</text>
<text x="214.6" y="132">R22</text>
<text x="235.7" y="134.4">1k</text>
<text x="235.7" y="132">R23</text>
<text x="256.9" y="134.4">1k</text>
<text x="256.9" y="132">R24</text>
<text x="278.1" y="134.4">1k</text>
<text x="278.1" y="132">R25</text>
<text x="228.6" y="143.9">U26</text>
<text x="249.8" y="143.9">U27</text>
<text x="270.9" y="143.9">U28</text>
<text x="225.8" y="148.6">LED26</text>
<text x="246.9" y="148.6">LED27</text>
<text x="268.1" y="148.6">LED28</text>
<text x="240.2" y="155.9">D26</text>
<text x="261.4" y="155.9">D27</text>
<text x="282.6" y="155.9">D28</text>
<text x="235.7" y="164.8">1k</text>
<text x="235.7" y="162.5">R26</text>
<text x="256.9" y="164.8">1k</text>
<text x="256.9" y="162.5">R27</text>
<text x="278.1" y="164.8">1k</text>
<text x="278.1" y="162.5">R28</text>
</g>
<g font-size="2.5" fill="#8d2323">
<text x="51.1" y="29.1">1</text>
<text x="74.3" y="29.1">24</text>
<text x="51.1" y="34.3">3</text>
<text x="51.1" y="31.7">2</text>
<text x="55" y="35.4">GND</text>
<text x="55" y="32.8">RXI</text>
<text x="55" y="30.1">TXO</text>
<text x="64" y="35.4">RESET</text>
<text x="66.3" y="32.8">GND</text>
<text x="66.4" y="30.1">RAW</text>
<text x="74.3" y="31.7">23</text>
<text x="74.3" y="34.3">22</text>
<text x="51.1" y="39.6">5</text>
<text x="51.1" y="37">4</text>
<text x="55" y="40.7">2</text>
<text x="55" y="38">GND</text>
<text x="66.8" y="38">VCC</text>
<text x="68.7" y="40.7">A3</text>
<text x="74.3" y="39.6">20</text>
<text x="74.3" y="37">21</text>
<text x="51.1" y="42.3">6</text>
<text x="51.1" y="44.9">7</text>
<text x="51.1" y="47.6">8</text>
<text x="55" y="43.3">*3</text>
<text x="55" y="46">4</text>
<text x="68.7" y="46">A1</text>
<text x="68.7" y="43.3">A2</text>
<text x="74.3" y="47.6">17</text>
<text x="74.3" y="44.9">18</text>
<text x="74.3" y="42.3">19</text>
<text x="49.5" y="52.9">10</text>
<text x="51.1" y="50.2">9</text>
<text x="55" y="48.6">*5</text>
<text x="55" y="51.3">*6</text>
<text x="55" y="53.9">7</text>
<text x="60.5" y="53.9">14(MISO)</text>
<text x="62" y="51.3">15(SCK)</text>
<text x="68.7" y="48.6">A0</text>
<text x="74.3" y="52.9">15</text>
<text x="74.3" y="50.2">16</text>
<text x="49.5" y="55.5">11</text>
<text x="49.5" y="58.2">12</text>
<text x="55" y="56.6">8</text>
<text x="55" y="59.2">*9</text>
<text x="60.5" y="56.6">16(MOSI)</text>
<text x="67.6" y="59.2">*10</text>
<text x="74.3" y="58.2">13</text>
<text x="74.3" y="55.5">14</text>
</g>
<g font-size="2.5" fill="#00f">
<text x="164.6" y="27.5">1</text>
<text x="167.2" y="27.5">2</text>
<text x="185.7" y="27.5">1</text>
<text x="188.4" y="27.5">2</text>
<text x="206.9" y="27.5">1</text>
<text x="209.6" y="27.5">2</text>
<text x="228.1" y="27.5">1</text>
<text x="230.7" y="27.5">2</text>
<text x="249.2" y="27.5">1</text>
<text x="251.9" y="27.5">2</text>
<text x="270.4" y="27.5">1</text>
<text x="273.1" y="27.5">2</text>
<text x="93.7" y="34.3">2</text>
<text x="100.5" y="34.3">1</text>
<text x="143.4" y="57.9">1</text>
<text x="146.1" y="57.9">2</text>
<text x="164.6" y="57.9">1</text>
<text x="167.2" y="57.9">2</text>
<text x="185.7" y="57.9">1</text>
<text x="188.4" y="57.9">2</text>
<text x="206.9" y="57.9">1</text>
<text x="209.6" y="57.9">2</text>
<text x="228.1" y="57.9">1</text>
<text x="230.7" y="57.9">2</text>
<text x="249.2" y="57.9">1</text>
<text x="251.9" y="57.9">2</text>
<text x="270.4" y="57.9">1</text>
<text x="273.1" y="57.9">2</text>
<text x="164.6" y="89.6">1</text>
<text x="167.2" y="89.6">2</text>
<text x="185.7" y="89.6">1</text>
<text x="188.4" y="89.6">2</text>
<text x="206.9" y="89.6">1</text>
<text x="209.6" y="89.6">2</text>
<text x="228.1" y="89.6">1</text>
<text x="230.7" y="89.6">2</text>
<text x="249.2" y="89.6">1</text>
<text x="251.9" y="89.6">2</text>
<text x="270.4" y="89.6">1</text>
<text x="273.1" y="89.6">2</text>
<text x="17.7" y="101.5">4</text>
<text x="21.2" y="100.5">4</text>
<text x="17.7" y="106.8">2</text>
<text x="17.7" y="104.2">3</text>
<text x="21.2" y="105.8">2</text>
<text x="21.2" y="103.1">3</text>
<text x="17.7" y="109.5">1</text>
<text x="21.2" y="108.4">1</text>
<text x="164.6" y="120.1">1</text>
<text x="167.2" y="120.1">2</text>
<text x="185.7" y="120.1">1</text>
<text x="188.4" y="120.1">2</text>
<text x="206.9" y="120.1">1</text>
<text x="209.6" y="120.1">2</text>
<text x="228.1" y="120.1">1</text>
<text x="230.7" y="120.1">2</text>
<text x="249.2" y="120.1">1</text>
<text x="251.9" y="120.1">2</text>
<text x="270.4" y="120.1">1</text>
<text x="273.1" y="120.1">2</text>
<text x="12.5" y="126.7">1</text>
<text x="12.5" y="129.3">2</text>
<text x="12.5" y="132">3</text>
<text x="228.1" y="150.5">1</text>
<text x="230.7" y="150.5">2</text>
<text x="249.2" y="150.5">1</text>
<text x="251.9" y="150.5">2</text>
<text x="270.4" y="150.5">1</text>
<text x="273.1" y="150.5">2</text>
</g>
<g font-size=".8" fill="#238d23">
<text x="95.5" y="82.8" transform="rotate(-90 95.5 82.8)">D</text>
<text x="101.1" y="82.8" transform="rotate(-90 101.1 82.8)">S</text>
<text x="97.9" y="85.9" transform="rotate(-90 97.9 85.9)">G</text>
</g>
</svg>
